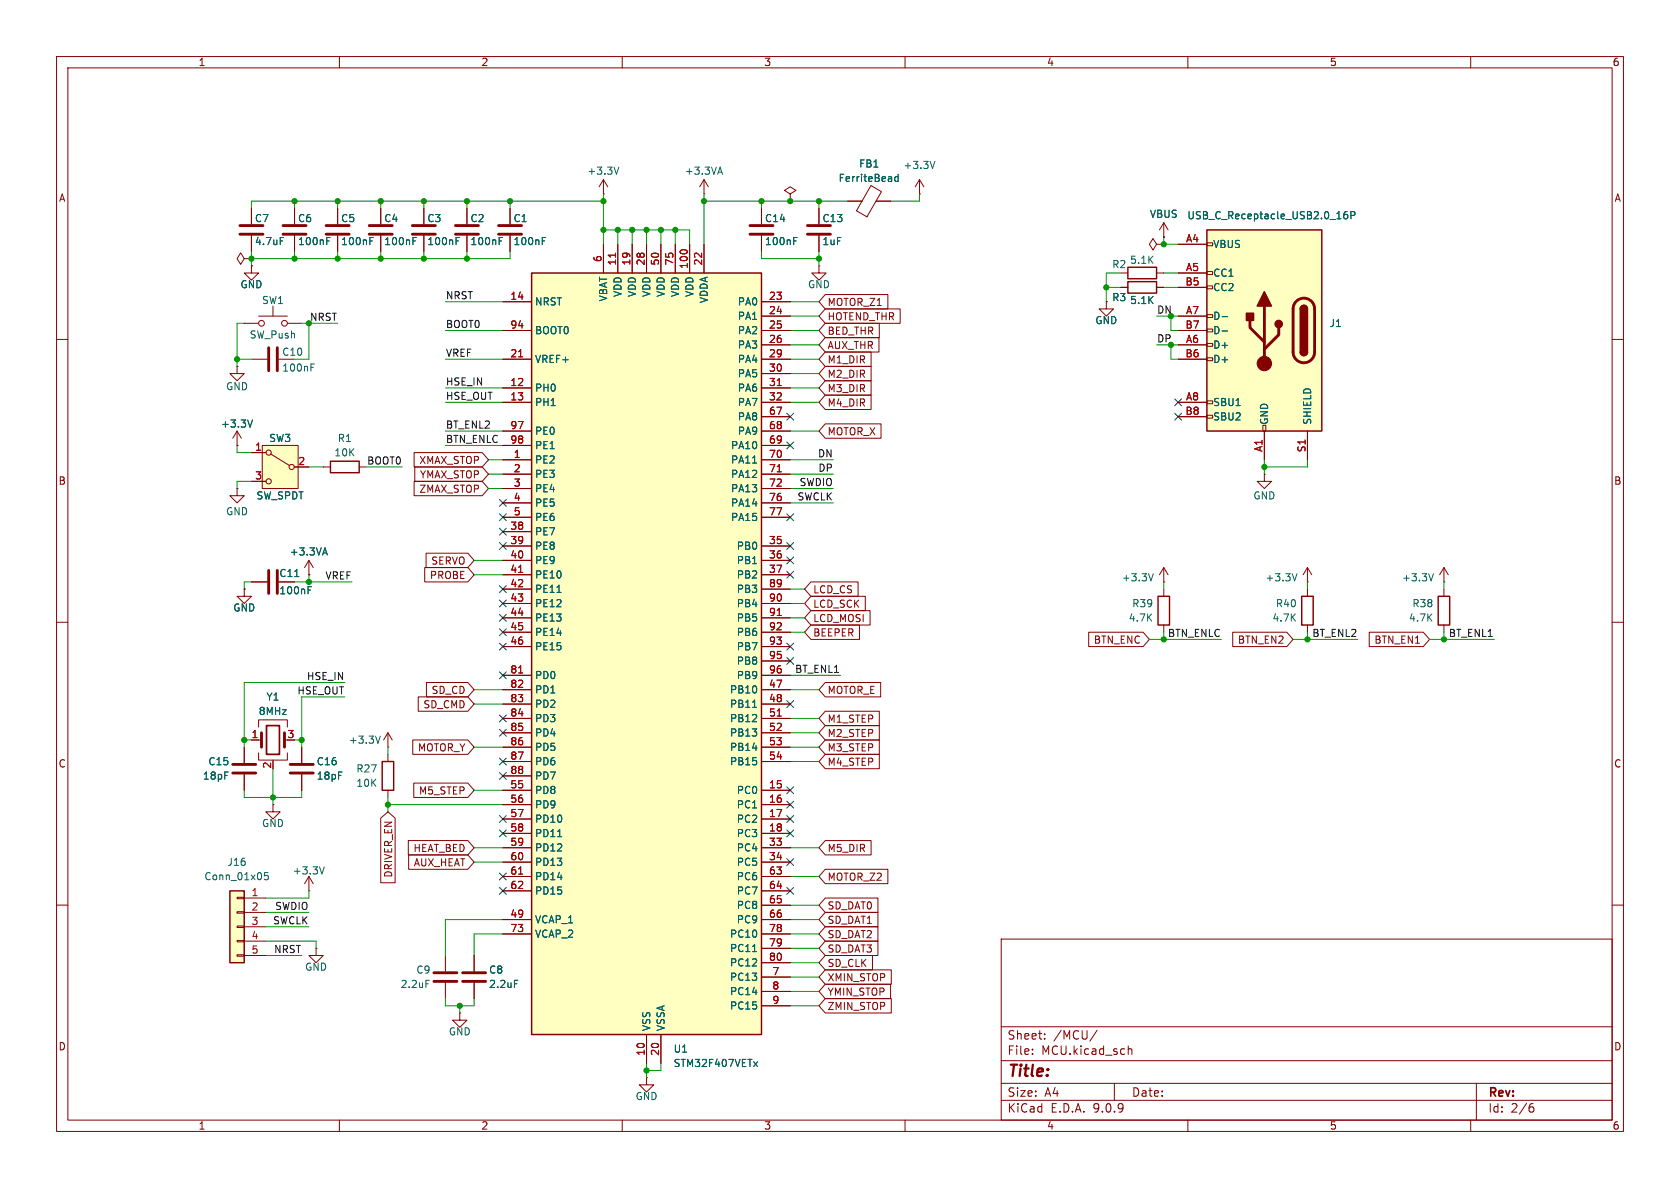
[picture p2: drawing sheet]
<svg xmlns="http://www.w3.org/2000/svg" width="297mm" height="210mm" viewBox="0 0 297 210" stroke-linecap="round" stroke-linejoin="round" font-family="sans-serif">
<g fill="none" stroke="#840000" stroke-width=".18">
<path d="M10 10h277v190h-277zM12 12h273v186h-273zM60 10v2M110 10v2M160 10v2M210 10v2M260 10v2M44.4 36.8v2.8M52.1 36.8v2.8M59.7 36.8v2.8M67.3 36.8v2.8M106.7 34.3h.1"/>
<path d="M106.7 31.8l-.8 1.2M106.7 31.8l.7 1.2M106.7 31.8v2.5M144.8 36.8v2.8M149.9 35.6h2.5M154 32.8l1.8 1.1-2.5 4.4-1.9-1zM154.9 35.6h2.6M162.6 34.3h.1M162.6 31.8l-.8 1.2M162.6 31.8l.7 1.2M162.6 31.8v2.5M43.2 45.7l-.7 1-.6-1 .6-1 .7 1h1.2"/>
<path d="M43.2 57.2h2.5M44.4 45.7h.1M44.4 47v1.3h1.3l-1.3 1.2-1.2-1.2h1.2M44.4 47h.1M44.4 41.7v2.8M45.7 55.9h5.1M48.3 54.1v1.8M50.8 57.2h2.5M52.1 41.7v2.8M59.7 41.7v2.8M67.3 41.7v2.8M144.8 41.7v2.8"/>
<path d="M10 60h2M41.9 78.7h.1M41.9 64.8v1.2h1.3l-1.3 1.3-1.3-1.3h1.3M41.9 64.8h.1M41.9 76.2l-.8 1.3M41.9 76.2l.8 1.3M41.9 76.2v2.5M285 60h2M10 110h2M43.2 104.1v1.3h1.2l-1.2 1.3-1.3-1.3h1.3M43.2 104.1h.1M44.4 102.9h2.8"/>
<path d="M49.3 102.9h2.8M285 110h2M43.2 132.1v2.8M43.2 136.9v2.8M53.3 132.1v2.8M53.3 136.9v2.8M68.6 132.1h.1M68.6 129.5l-.8 1.3M68.6 129.5l.7 1.3M68.6 129.5v2.6M68.6 133.4v1.2M68.6 139.7v1.3"/>
<path d="M10 160h2M177 166h108v32h-108zM285 160h2M60 198v2M110 198v2M114.3 190.5v1.3h1.3l-1.3 1.2-1.3-1.2h1.3M114.3 190.5h.1M160 198v2M177 194.5h108M177 191.5h108M177 187.5h108M177 181.5h108"/>
<path d="M182.5 186.3v.1M182.5 185.5v.1M184.7 183.6v.1M184.7 182.8v.1M194 182.1l-1.3 2M197 191.5v3M199.5 184.9v1.5M199.5 185.5l.2-.1 .3 .1 .1 .9M210 198v2M260 198v2M261 191.5v6.5M270.6 195.7h.4l.2 .3-.1 .5-.5 .1"/>
<path d="M271 195.1l-.4 .1"/>
<circle cx="46.2" cy="57.2" r=".51"/>
<circle cx="50.3" cy="57.2" r=".51"/>
</g>
<g fill="none" stroke="#840000" stroke-width=".51">
<path d="M42.4 39.9h4.1M50 39.9h4.1M57.7 39.9h4M65.3 39.9h4M142.7 39.9h4.1M42.4 41.4h4.1M50 41.4h4.1M57.7 41.4h4M65.3 41.4h4M142.7 41.4h4.1M47.5 100.8v4.1M49 100.8v4.1"/>
<path d="M41.1 136.7h4.1M41.1 135.1h4.1M51.3 136.7h4.1M51.3 135.1h4.1"/>
</g>
<g fill="none" stroke="#006464" stroke-width=".18">
<path d="M109.4 29.5l-.4 1.3M158.8 30.8v1.3M158.8 31.3l-.4-.1-.2 .3 .1 .5h.5M165.3 28.5l-.4 1.3M49.5 42h.6M57.8 42.6h.4M57.8 42h.6M65.4 42.6h.4M65.4 42h.6M73 42.6h.4M73 42h.6M44.6 74.2l-.4 1.3"/>
<path d="M52.1 101.9h.7M54.5 104.3h.4M54.5 103.7h.6M67.2 130.1l-.4 1.3"/>
</g>
<path d="M67.6 134.6h2v5.1h-2z" fill="none" stroke="#840000" stroke-width=".25"/>
<path d="M94 48.3h40.6v134.6h-40.6z" fill="#ffffc2"/>
<path d="M94 48.3h40.6v134.6h-40.6zM199.4 49.8h5.1v2h-5.1zM204.7 105.4h2.1v5.1h-2.1z" fill="none" stroke="#840000" stroke-width=".25"/>
<g fill="none" stroke="#840000" stroke-width=".18">
<path d="M88.9 53.3h5.1M88.9 58.4h5.1M106.7 43.2v5.1M109.2 43.2v5.1M111.8 43.2v5.1M114.3 43.2v5.1M116.8 43.2v5.1M119.4 43.2v5.1M121.9 43.2v5.1M124.5 43.2v5.1M134.6 53.3h5.1M134.6 58.4h5.1"/>
<path d="M134.6 55.9h5.1M195.6 53.3v1.3h1.2l-1.2 1.3-1.3-1.3h1.3M195.6 53.3h.1M198.1 50.8h1.3M204.5 50.8h1.2M88.9 63.5h5.1M88.9 68.6h5.1M88.9 71.1h5.1M88.9 76.2h5.1M88.9 78.7h5.1M134.6 63.5h5.1M134.6 68.6h5.1"/>
<path d="M134.6 71.1h5.1M134.6 76.2h5.1M134.6 78.7h5.1M134.6 61h5.1M134.6 66h5.1M134.6 73.7h5.1M88.9 81.3h5.1M88.9 83.8h5.1M88.9 86.4h5.1M88.9 88.9h5.1M88.9 91.4h5.1M88.9 94h5.1"/>
<path d="M88.9 96.5h5.1M88.9 99.1h5.1M134.6 81.3h5.1M134.6 83.8h5.1M134.6 86.4h5.1M134.6 88.9h5.1M134.6 91.4h5.1M134.6 96.5h5.1M134.6 99.1h5.1M88.9 101.6h5.1M88.9 104.1h5.1M88.9 106.7h5.1"/>
<path d="M88.9 109.2h5.1M88.9 111.8h5.1M88.9 114.3h5.1M88.9 119.4h5.1M134.6 101.6h5.1M134.6 104.1h5.1M134.6 106.7h5.1M134.6 109.2h5.1M134.6 111.8h5.1M134.6 114.3h5.1M134.6 119.4h5.1M134.6 116.8h5.1"/>
<path d="M205.7 102.9h.1M205.7 100.3v2.6M205.7 104.1v1.3M205.7 110.5v1.3M205.7 100.3l-.7 1.3M205.7 100.3l.8 1.3M44.4 130.8h1.8M45.7 128.5v-1.2h5.1v1.2M45.7 133.1v1.3h5.1v-1.3M48.3 134.4v.2M88.9 121.9h5.1M88.9 124.5h5.1"/>
<path d="M88.9 127h5.1M88.9 129.5h5.1M88.9 132.1h5.1M88.9 134.6h5.1M88.9 137.2h5.1M88.9 139.7h5.1M134.6 121.9h5.1M134.6 124.5h5.1M134.6 127h5.1M134.6 129.5h5.1M134.6 132.1h5.1M134.6 134.6h5.1"/>
<path d="M134.6 139.7h5.1M48.3 142.2v1.3h1.2l-1.2 1.3-1.3-1.3h1.3M48.3 142.2h.1M54.6 157.5h.1M54.6 154.9l-.8 1.3M54.6 154.9l.8 1.3M54.6 154.9v2.6M88.9 142.2h5.1M88.9 144.8h5.1M88.9 147.3h5.1M88.9 149.9h5.1M88.9 152.4h5.1"/>
<path d="M88.9 154.9h5.1M88.9 157.5h5.1M134.6 142.2h5.1M134.6 144.8h5.1M134.6 147.3h5.1M134.6 149.9h5.1M134.6 152.4h5.1M134.6 154.9h5.1M134.6 157.5h5.1M88.9 162.6h5.1M88.9 165.1h5.1M134.6 162.6h5.1"/>
<path d="M134.6 165.1h5.1M134.6 160h5.1M134.6 167.6h5.1M134.6 170.2h5.1M134.6 172.7h5.1M134.6 175.3h5.1M134.6 177.8h5.1M114.3 182.9v5.1M116.8 182.9v5.1"/>
</g>
<path d="M108.8 44.8v.7M91.7 63.1h.7M137.4 68.2h.7M137.4 83.4h.7M91.7 101.2h.7M91.7 119h.7M137.4 108.8h.7M137.4 126.6h.7M91.7 154.5h.7" fill="none" stroke="#a90000" stroke-width=".18"/>
<path d="M133 81.9h.8M98.5 104.7h.7M203.9 101.4l-.4 1.3M133 125h.8M57.3 153.2l-.4 1.3M98.6 147.9h.7M133 168.2h.8M133.2 187.7l.7 .8M133.9 187.7l-.7 .8" fill="none" stroke="#006464" stroke-width=".18"/>
<path d="M46.2 129.5v2.6M50.3 129.5v2.6" fill="none" stroke="#840000" stroke-width=".51"/>
<path d="M47.1 128.3h2.3v5.1h-2.3z" fill="none" stroke="#840000" stroke-width=".3"/>
<path d="M40.6 157.5h2.6v12.7h-2.6z" fill="#ffffc2"/>
<path d="M199.4 47.2h5.1v2.1h-5.1zM58.4 81.5h5.1v2.1h-5.1zM40.6 157.5h2.6v12.7h-2.6z" fill="none" stroke="#840000" stroke-width=".25"/>
<g fill="none" stroke="#840000" stroke-width=".18">
<path d="M144.8 47v1.3h1.2l-1.2 1.2-1.3-1.2h1.3M144.8 47h.1M198.1 48.3h1.3M204.5 43.2l-.7-1-.6 1 .6 1 .7-1h1.2M204.5 48.3h1.2M205.7 43.2h.1M41.9 86.4v1.2h1.3l-1.3 1.3-1.3-1.3h1.3M41.9 86.4h.1M54.6 99.1l-.8 1.2M54.6 99.1l.8 1.2M54.6 99.1v2.5M57.1 82.6h1.3"/>
<path d="M63.5 82.6h1.3M54.6 101.6h.1M41.9 158.6h1.3v.3h-1.3zM43.2 158.8h3.8M41.9 161.2h1.3v.2h-1.3zM41.9 163.7h1.3v.3h-1.3zM41.9 166.2h1.3v.3h-1.3zM41.9 168.8h1.3v.2h-1.3zM43.2 161.3h3.8M43.2 163.8h3.8M43.2 166.4h3.8M43.2 168.9h3.8"/>
<path d="M55.9 167.6v1.3h1.2l-1.2 1.3-1.3-1.3h1.3M55.9 167.6h.1M78.7 168.9v2.8M78.7 173.7v2.8M81.3 179.1v1.2h1.2l-1.2 1.3-1.3-1.3h1.3M81.3 179.1h.1M83.8 168.9v2.8M83.8 173.7v2.8"/>
</g>
<path d="M57.1 97.8h.7M57.5 96.8l.4 1.3M47.4 154.2h-.6l-.1 .7 .2-.2 .4 .1 .1 .2v.4l-.2 .1-.5-.1M75.3 173.3h.6M90.9 173.3h.7" fill="none" stroke="#006464" stroke-width=".18"/>
<path d="M76.7 173.5h4.1M76.7 172h4.1M81.8 173.5h4.1M81.8 172h4.1" fill="none" stroke="#840000" stroke-width=".51"/>
<path d="M46.4 78.7h6.3v7.7h-6.3z" fill="#ffffc2"/>
<g fill="none" stroke="#840000" stroke-width=".18">
<path d="M74.9 36.8v2.8M82.5 36.8v2.8M90.2 36.8v2.8M124.5 34.3h.1M124.5 31.8l-.8 1.2M124.5 31.8l.7 1.2M124.5 31.8v2.5M134.6 36.8v2.8M139.7 34.3l1-.6-1-.7-1 .7 1 .6v1.3M139.7 35.6h.1M205.7 39.4l-.7 1.2M205.7 39.4l.8 1.2"/>
<path d="M205.7 39.4v2.5M74.9 41.7v2.8M82.5 41.7v2.8M90.2 41.7v2.8M134.6 41.7v2.8M205.7 41.9h.1M44.4 63.5h2.8M46.4 78.7h6.3v7.7h-6.3zM44.4 80h2.6M44.4 85.1h2.6M47.9 80.3l3.3 2M52.1 82.6h2.5"/>
<path d="M223.5 83.8v1.3h1.3l-1.3 1.3-1.3-1.3h1.3M223.5 83.8h.1M231.1 102.9h.1M231.1 100.3l-.7 1.3M231.1 100.3l.8 1.3M231.1 100.3v2.6M231.1 104.1v1.3M231.1 110.5v1.3M255.3 102.9h.1M255.3 100.3l-.8 1.3M255.3 100.3l.7 1.3M255.3 100.3v2.6"/>
<path d="M255.3 104.1v1.3M255.3 110.5v1.3"/>
<circle cx="47.5" cy="85.1" r=".46"/>
<circle cx="47.5" cy="80" r=".46"/>
<circle cx="51.6" cy="82.6" r=".46"/>
</g>
<g fill="none" stroke="#006464" stroke-width=".18">
<path d="M127 30.4h.6M127.3 29.5l.4 1.3M80.6 42.6h.5M80.6 42h.6M88.2 42.6h.5M88.2 42h.7M95.9 42.6h.4M95.9 42h.6M140.3 42.6h.4M140.3 42h.6M55 64.9h.4M55 64.3h.6"/>
<path d="M229.3 101.4l-.4 1.3M253.4 101.4l-.4 1.3"/>
</g>
<path d="M72.9 39.9h4.1M80.5 39.9h4.1M88.1 39.9h4.1M132.6 39.9h4.1M72.9 41.4h4.1M80.5 41.4h4.1M88.1 41.4h4.1M132.6 41.4h4.1M47.5 61.5v4M49 61.5v4" fill="none" stroke="#840000" stroke-width=".51"/>
<path d="M230.1 105.4h2.1v5.1h-2.1zM254.3 105.4h2v5.1h-2z" fill="none" stroke="#840000" stroke-width=".25"/>
<path d="M213.4 40.6h20.3v35.6h-20.3z" fill="#ffffc2"/>
<g fill="none" stroke="#840000" stroke-width=".18">
<path d="M44.4 36.8v2.8M52.1 36.8v2.8M59.7 36.8v2.8M67.3 36.8v2.8M74.9 36.8v2.8M82.5 36.8v2.8M90.2 36.8v2.8M134.6 36.8v2.8M144.8 36.8v2.8M149.9 35.6h2.5M154.9 35.6h2.6M44.4 47h.1"/>
<path d="M44.4 45.7h.1M44.4 41.7v2.8M52.1 41.7v2.8M59.7 41.7v2.8M67.3 41.7v2.8M74.9 41.7v2.8M82.5 41.7v2.8M88.9 58.4h5.1M88.9 53.3h5.1M90.2 41.7v2.8M106.7 43.2v5.1M109.2 43.2v5.1"/>
<path d="M111.8 43.2v5.1M114.3 43.2v5.1M116.8 43.2v5.1M119.4 43.2v5.1M121.9 43.2v5.1M124.5 43.2v5.1M134.6 55.9h5.1M134.6 58.4h5.1M134.6 41.7v2.8M134.6 53.3h5.1M144.8 41.7v2.8M145.9 52.1h11.1v2.5h-11.1l-1.1-1.3z"/>
<path d="M145.9 57.1h9.6v2.6h-9.6l-1.1-1.3zM145.9 59.7h9.5v2.5h-9.5l-1.1-1.2zM145.9 54.6h13.2v2.6h-13.2l-1.1-1.3zM195.6 53.3h.1M198.1 50.8h1.3M204.5 50.8h1.2M205.7 41.9h.1M205.7 43.2h.1M208.3 43.2h5.1M208.3 48.3h5.1M208.3 50.8h5.1M208.3 55.9h5.1"/>
<path d="M208.3 58.4h5.1M213.4 42.9h1v.5h-1zM213.4 48h1v.5h-1zM213.4 50.5h1v.6h-1zM213.4 55.6h1v.5h-1zM213.4 58.2h1v.5h-1zM41.9 78.7h.1M88.9 63.5h5.1M88.9 71.1h5.1M88.9 68.6h5.1M88.9 76.2h5.1M88.9 78.7h5.1"/>
<path d="M134.6 61h5.1M134.6 63.5h5.1M134.6 71.1h5.1M134.6 73.7h5.1M134.6 68.6h5.1M134.6 76.2h5.1M134.6 78.7h5.1M134.6 66h5.1M145.9 64.8h8.1v2.5h-8.1l-1.1-1.3zM145.9 74.9h9.9v2.6h-9.9l-1.1-1.3zM145.9 67.3h8.1v2.6h-8.1l-1.1-1.3zM145.9 62.2h8.1v2.6h-8.1l-1.1-1.3z"/>
<path d="M145.9 69.8h8.1v2.6h-8.1l-1.1-1.3zM208.3 61h5.1M208.3 63.5h5.1M208.3 71.1h5.1M208.3 73.7h5.1M213.4 60.7h1v.5h-1zM213.4 63.2h1v.6h-1zM213.4 70.9h1v.5h-1zM213.4 73.4h1v.5h-1zM223.3 75.2h.5v1h-.5zM223.5 76.2v5.1M231.1 76.2v5.1"/>
<path d="M44.4 80h2.6M44.4 85.1h2.6M52.1 82.6h2.5M73.2 85.1h12l1.2 1.3-1.2 1.2h-12zM73.2 80h12l1.2 1.3-1.2 1.3h-12zM73.3 82.5h11.9l1.2 1.3-1.2 1.3h-11.9zM75.3 97.8h7.4l1.1 1.3-1.1 1.2h-7.4zM88.9 81.3h5.1M88.9 83.8h5.1M88.9 86.4h5.1M88.9 88.9h5.1M88.9 91.4h5.1"/>
<path d="M88.9 94h5.1M88.9 96.5h5.1M88.9 99.1h5.1M134.6 81.3h5.1M134.6 83.8h5.1M134.6 86.4h5.1M134.6 88.9h5.1M134.6 91.4h5.1M134.6 96.5h5.1M134.6 99.1h5.1M43.2 104.1h.1M44.4 102.9h2.8"/>
<path d="M49.3 102.9h2.8M54.6 101.6h.1M75.1 100.3h7.6l1.1 1.3-1.1 1.3h-7.6zM88.9 101.6h5.1M88.9 104.1h5.1M88.9 106.7h5.1M88.9 109.2h5.1M88.9 111.8h5.1M88.9 114.3h5.1M88.9 119.4h5.1M134.6 101.6h5.1M134.6 104.1h5.1"/>
<path d="M134.6 106.7h5.1M134.6 109.2h5.1M134.6 111.8h5.1M134.6 114.3h5.1M134.6 119.4h5.1M134.6 116.8h5.1M143.4 107.9h10.4v2.6h-10.4l-1.2-1.3zM143.4 110.5h8.5v2.5h-8.5l-1.2-1.2zM143.4 105.4h9.6v2.6h-9.6l-1.2-1.3zM143.4 102.9h8.3v2.5h-8.3l-1.2-1.3zM192.5 111.8h9.6l1.1 1.2-1.1 1.3h-9.6zM217.9 111.8h9.6l1.1 1.2-1.1 1.3h-9.6z"/>
<path d="M242.1 111.8h9.5l1.1 1.2-1.1 1.3h-9.5zM43.2 132.1v2.8M43.2 136.9v2.8M44.4 130.8h1.3M53.3 132.1v2.8M53.3 136.9v2.8M73 130.8h9.7l1.1 1.3-1.1 1.3h-9.7zM73.1 138.4h9.6l1.1 1.3-1.1 1.3h-9.6zM73.9 123.2h8.8l1.1 1.3-1.1 1.2h-8.8zM75.4 120.6h7.3l1.1 1.3-1.1 1.3h-7.3zM88.9 121.9h5.1M88.9 124.5h5.1"/>
<path d="M88.9 127h5.1M88.9 129.5h5.1M88.9 132.1h5.1M88.9 134.6h5.1M88.9 137.2h5.1M88.9 139.7h5.1M134.6 121.9h5.1M134.6 124.5h5.1M134.6 127h5.1M134.6 129.5h5.1M134.6 132.1h5.1M134.6 134.6h5.1"/>
<path d="M134.6 139.7h5.1M145.9 128.3h9.6v2.5h-9.6l-1.1-1.3zM145.9 125.7h9.6v2.6h-9.6l-1.1-1.3zM145.9 130.8h9.6v2.6h-9.6l-1.1-1.3zM145.9 120.6h9.8v2.6h-9.8l-1.1-1.3zM145.9 133.3h9.6v2.6h-9.6l-1.1-1.3zM67.3 144.6l1.3-1.1 1.3 1.1v11.5h-2.6zM72.2 148.6h10.5l1.1 1.3-1.1 1.2h-10.5zM72.2 151.1h10.5l1.1 1.3-1.1 1.3h-10.5zM88.9 142.2h5.1M88.9 144.8h5.1M88.9 147.3h5.1"/>
<path d="M88.9 149.9h5.1M88.9 152.4h5.1M88.9 154.9h5.1M88.9 157.5h5.1M134.6 142.2h5.1M134.6 144.8h5.1M134.6 147.3h5.1M134.6 149.9h5.1M134.6 152.4h5.1M134.6 154.9h5.1M134.6 157.5h5.1M145.9 153.7h11.1v2.5h-11.1l-1.1-1.3z"/>
<path d="M145.9 158.7h9.3v2.6h-9.3l-1.1-1.3zM145.9 148.6h8.1v2.5h-8.1l-1.1-1.2zM83.8 168.9v2.8M83.8 173.7v2.8M88.9 162.6h5.1M88.9 165.1h5.1M134.6 162.6h5.1M134.6 165.1h5.1M134.6 160h5.1M134.6 167.6h5.1M134.6 170.2h5.1M134.6 172.7h5.1"/>
<path d="M134.6 175.3h5.1M134.6 177.8h5.1M145.9 161.3h9.3v2.5h-9.3l-1.1-1.2zM145.9 163.8h9.3v2.6h-9.3l-1.1-1.3zM145.9 166.4h9.3v2.5h-9.3l-1.1-1.3zM145.9 171.4h11.7v2.6h-11.7l-1.1-1.3zM145.9 174h11.5v2.5h-11.5l-1.1-1.2zM145.9 168.9h8.3v2.6h-8.3l-1.1-1.3zM145.9 176.5h11.7v2.6h-11.7l-1.1-1.3zM114.3 182.9v5.1M116.8 182.9v5.1"/>
</g>
<path d="M213.4 40.6h20.3v35.6h-20.3zM229.9 54.6a.64 .64 0 0 1 .6-.6 .64 .64 0 0 1 .6 .6M229.9 62.2a.64 .64 0 0 0 .6 .7 .64 .64 0 0 0 .6-.7" fill="none" stroke="#840000" stroke-width=".25"/>
<path d="M221 56.6v1.3l2.5 2.6M223.5 54.1v10.2M226.1 57.9v1.3l-2.6 2.5M229.2 53.3a1.9 1.9 0 0 1 2-.4 1.9 1.9 0 0 1 1.2 1.7v7.6a1.91 1.91 0 0 1-1.9 1.9 1.91 1.91 0 0 1-1.9-1.9v-7.7l.2-.7z" fill="none" stroke="#840000" stroke-width=".51"/>
<g fill="#840000" stroke="#840000" stroke-width=".25">
<path d="M229.9 54.6h1.2v7.6h-1.2z"/>
<path d="M230.1 54.2a.64 .64 0 0 1 .6-.2 .64 .64 0 0 1 .4 .6h-1.2z"/>
<path d="M229.9 62.2h1.2a.64 .64 0 0 1-.6 .7 .64 .64 0 0 1-.6-.7z"/>
<path d="M223.5 51.6l1.3 2.5h-2.6z"/>
<path d="M220.3 55.4h1.3v1.2h-1.3z"/>
<circle cx="226.1" cy="57.3" r=".63"/>
</g>
<circle cx="223.5" cy="64.3" r="1.27" fill="#840000" stroke="#840000" stroke-width=".18"/>
<g fill="none" stroke="#006464" stroke-width=".18">
<path d="M158.8 30.8v1.3M158.8 31.3l-.4-.1-.2 .3 .1 .5h.5M238.2 37.4l-.4 .1a.86 .86 0 0 0 0 1.2l.4-.1 .1-.5-.3-.2-.3 .1-.1 .1M238.8 38.1l.6-.1 .1-.2v-.3l-.7-.1v1.3M49.5 42h.6M57.8 42.6h.4M57.8 42h.6M65.4 42.6h.4M65.4 42h.6M73 42.6h.4M73 42h.6M80.6 42.6h.5"/>
<path d="M80.6 42h.6M88.2 42.6h.5M88.2 42h.7M95.9 42.6h.4M95.9 42h.6M140.3 42.6h.4M140.3 42h.6M216 56h1M216 58.5h1M44.6 74.2l-.4 1.3M57.1 97.8h.7M57.5 96.8l.4 1.3"/>
<path d="M133 81.9h.8M52.1 101.9h.7M54.5 104.3h.4M54.5 103.7h.6M98.5 104.7h.7M133 125h.8M98.6 147.9h.7M90.9 173.3h.7M133 168.2h.8M133.2 187.7l.7 .8M133.9 187.7l-.7 .8"/>
</g>
<g fill="none" stroke="#009600" stroke-width=".18">
<path d="M52.1 35.6v1.2M59.7 35.6v1.2M67.3 35.6v1.2M74.9 35.6v1.2M82.5 35.6v1.2M90.2 35.6v1.2M106.7 35.6h-62.3v1.2M106.7 34.3v8.9M124.5 35.6h25.4M124.5 34.3v8.9M134.6 35.6v1.2M144.8 35.6v1.2"/>
<path d="M162.6 34.3v1.3h-5.1M43.2 57.2h-1.3v7.6M44.4 44.5v2.5M52.1 44.5v1.2M53.3 57.2h6.4M54.6 57.2v6.3h-2.5M59.7 44.5v1.2M67.3 44.5v1.2M74.9 44.5v1.2M78.7 58.4h10.2M78.7 53.3h10.2M82.5 44.5v1.2"/>
<path d="M90.2 44.5v1.2h-45.8M106.7 40.6h15.2v2.6M109.2 40.6v2.6M111.8 40.6v2.6M114.3 40.6v2.6M116.8 40.6v2.6M119.4 40.6v2.6M134.6 44.5v1.2h10.2M139.7 58.4h5.1M139.7 55.9h5.1M139.7 53.3h5.1M144.8 44.5v2.5"/>
<path d="M195.6 50.8h2.5M198.1 48.3h-2.5v5M205.7 41.9v1.3h2.6M205.7 50.8h2.6M205.7 48.3h2.6M208.3 55.9h-1.3v2.5h1.3M41.9 63.5h2.5M41.9 78.7v1.3h2.5M78.7 63.5h10.2M78.7 78.7h10.2M78.7 76.2h10.2M78.7 68.6h10.2"/>
<path d="M78.7 71.1h10.2M139.7 63.5h5.1M139.7 61h5.1M139.7 76.2h5.1M139.7 68.6h5.1M139.7 71.1h5.1M139.7 66h5.1M208.3 61h-1.3v2.5h1.3M44.4 85.1h-2.5v1.3M54.6 82.6h2.5M64.8 82.6h6.3M83.8 99.1h5.1"/>
<path d="M86.4 81.3h2.5M86.4 83.8h2.5M86.4 86.4h2.5M139.7 81.3h7.6M139.7 83.8h7.6M139.7 88.9h7.6M139.7 86.4h7.6M223.5 81.3v2.5M231.1 81.3v1.3h-7.6M44.4 102.9h-1.2v1.2M52.1 102.9h10.1M54.6 101.6v1.3"/>
<path d="M83.8 101.6h5.1M139.7 119.4h8.9M139.7 106.7h2.5M139.7 104.1h2.5M139.7 109.2h2.5M139.7 111.8h2.5M203.2 113h12.7M205.7 102.9v1.2M205.7 111.8v1.2M228.6 113h11.4M231.1 102.9v1.2M231.1 111.8v1.2"/>
<path d="M252.7 113h11.5M255.3 102.9v1.2M255.3 111.8v1.2M43.2 139.7v1.3h10.1v-1.3M43.2 130.8h1.2M48.3 135.9v6.3M52.1 130.8h1.2M61 123.2h-7.7v8.9M61 120.7h-17.8v11.4M68.6 132.1v1.3M83.8 132.1h5.1M83.8 121.9h5.1"/>
<path d="M83.8 124.5h5.1M83.8 139.7h5.1M139.7 134.6h5.1M139.7 129.5h5.1M139.7 132.1h5.1M139.7 121.9h5.1M139.7 127h5.1M54.6 157.5v1.3h-7.6M68.6 141v2.5M68.6 142.2h20.3M83.8 149.9h5.1M83.8 152.4h5.1"/>
<path d="M139.7 149.9h5.1M139.7 154.9h5.1M47 161.3h7.6M47 166.4h8.9v1.2M47 163.8h7.6M47 168.9h6.3M78.7 176.5v1.3h5.1v-1.3M81.3 177.8v1.3M88.9 162.6h-10.2v6.3M88.9 165.1h-5.1v3.8M139.7 162.6h5.1M139.7 165.1h5.1"/>
<path d="M139.7 160h5.1M139.7 167.6h5.1M139.7 175.3h5.1M139.7 177.8h5.1M139.7 170.2h5.1M139.7 172.7h5.1M114.3 188v2.5M116.8 188v1.2h-2.5"/>
</g>
<g fill="none" stroke="#000084" stroke-width=".18">
<path d="M139.1 73.1l1.2 1.2M139.1 78.1l1.2 1.2M140.3 73.1l-1.2 1.2M140.3 78.1l-1.2 1.2M207.7 73.1l1.2 1.2M207.7 70.5l1.2 1.2M208.9 73.1l-1.2 1.2M208.9 70.5l-1.2 1.2M88.3 95.9l1.2 1.2M88.3 90.8l1.2 1.2M88.3 93.4l1.2 1.2M88.3 88.3l1.2 1.2"/>
<path d="M89.5 95.9l-1.2 1.2M89.5 90.8l-1.2 1.2M89.5 93.4l-1.2 1.2M89.5 88.3l-1.2 1.2M139.1 95.9l1.2 1.2M139.1 90.8l1.2 1.2M139.1 98.5l1.2 1.2M140.3 95.9l-1.2 1.2M140.3 90.8l-1.2 1.2M140.3 98.5l-1.2 1.2M88.3 106.1l1.2 1.2M88.3 111.2l1.2 1.2"/>
<path d="M88.3 103.5l1.2 1.2M88.3 113.7l1.2 1.2M88.3 108.6l1.2 1.2M88.3 118.8l1.2 1.2M89.5 106.1l-1.2 1.2M89.5 111.2l-1.2 1.2M89.5 103.5l-1.2 1.2M89.5 113.7l-1.2 1.2M89.5 108.6l-1.2 1.2M89.5 118.8l-1.2 1.2M139.1 101l1.2 1.2M139.1 113.7l1.2 1.2"/>
<path d="M139.1 116.2l1.2 1.2M140.3 101l-1.2 1.2M140.3 113.7l-1.2 1.2M140.3 116.2l-1.2 1.2M88.3 134l1.2 1.2M88.3 136.6l1.2 1.2M88.3 126.4l1.2 1.2M88.3 128.9l1.2 1.2M89.5 134l-1.2 1.2M89.5 128.9l-1.2 1.2M89.5 136.6l-1.2 1.2M89.5 126.4l-1.2 1.2"/>
<path d="M139.1 139.1l1.2 1.2M139.1 123.9l1.2 1.2M140.3 139.1l-1.2 1.2M140.3 123.9l-1.2 1.2M88.3 146.7l1.2 1.2M88.3 156.9l1.2 1.2M88.3 154.3l1.2 1.2M88.3 144.2l1.2 1.2M89.5 146.7l-1.2 1.2M89.5 156.9l-1.2 1.2M89.5 154.3l-1.2 1.2M89.5 144.2l-1.2 1.2"/>
<path d="M139.1 156.9l1.2 1.2M139.1 151.8l1.2 1.2M139.1 146.7l1.2 1.2M139.1 141.6l1.2 1.2M139.1 144.2l1.2 1.2M140.3 156.9l-1.2 1.2M140.3 141.6l-1.2 1.2M140.3 151.8l-1.2 1.2M140.3 146.7l-1.2 1.2M140.3 144.2l-1.2 1.2"/>
</g>
<path d="M108.8 44.8v.7M91.7 63.1h.7M137.4 68.2h.7M137.4 83.4h.7M91.7 101.2h.7M91.7 119h.7M137.4 108.8h.7M137.4 126.6h.7M91.7 154.5h.7" fill="none" stroke="#a90000" stroke-width=".18"/>
<g fill="#009600" stroke="#009600" stroke-width=".18">
<circle cx="90.2" cy="35.6" r=".46"/>
<circle cx="82.5" cy="35.6" r=".46"/>
<circle cx="74.9" cy="45.7" r=".46"/>
<circle cx="82.5" cy="45.7" r=".46"/>
<circle cx="68.6" cy="142.2" r=".46"/>
<circle cx="43.2" cy="130.8" r=".46"/>
<circle cx="53.3" cy="130.8" r=".46"/>
<circle cx="48.3" cy="141" r=".46"/>
<circle cx="54.6" cy="102.9" r=".46"/>
<circle cx="52.1" cy="35.6" r=".46"/>
<circle cx="59.7" cy="35.6" r=".46"/>
<circle cx="67.3" cy="35.6" r=".46"/>
<circle cx="74.9" cy="35.6" r=".46"/>
<circle cx="67.3" cy="45.7" r=".46"/>
<circle cx="59.7" cy="45.7" r=".46"/>
<circle cx="52.1" cy="45.7" r=".46"/>
<circle cx="44.4" cy="45.7" r=".46"/>
<circle cx="41.9" cy="63.5" r=".46"/>
<circle cx="54.6" cy="57.2" r=".46"/>
<circle cx="81.3" cy="177.8" r=".46"/>
<circle cx="144.8" cy="35.6" r=".46"/>
<circle cx="144.8" cy="45.7" r=".46"/>
<circle cx="195.6" cy="50.8" r=".46"/>
<circle cx="207" cy="61" r=".46"/>
<circle cx="205.7" cy="43.2" r=".46"/>
<circle cx="114.3" cy="40.6" r=".46"/>
<circle cx="109.2" cy="40.6" r=".46"/>
<circle cx="111.8" cy="40.6" r=".46"/>
<circle cx="124.5" cy="35.6" r=".46"/>
<circle cx="134.6" cy="35.6" r=".46"/>
<circle cx="139.7" cy="35.6" r=".46"/>
<circle cx="116.8" cy="40.6" r=".46"/>
<circle cx="119.4" cy="40.6" r=".46"/>
<circle cx="106.7" cy="40.6" r=".46"/>
<circle cx="106.7" cy="35.6" r=".46"/>
<circle cx="114.3" cy="189.2" r=".46"/>
<circle cx="231.1" cy="113" r=".46"/>
<circle cx="223.5" cy="82.6" r=".46"/>
<circle cx="207" cy="55.9" r=".46"/>
<circle cx="205.7" cy="113" r=".46"/>
<circle cx="255.3" cy="113" r=".46"/>
</g>
<text font-size="2.8" fill="#840000" x="178" y="190.9">Title:</text>
<g font-size="2.1" fill="#840000">
<text x="178" y="184">Sheet:</text>
<text x="186.2" y="184">/MCU/</text>
<text x="178" y="186.7">File:</text>
<text x="184.1" y="186.7">MCU.kicad_sch</text>
<text x="178" y="196.9">KiCad</text>
<text x="178" y="194.1">Size:</text>
<text x="184.7" y="194.1">A4</text>
<text x="185.7" y="196.9">E.D.A.</text>
<text x="193.3" y="196.9">9.0.9</text>
<text x="200" y="194.1">Date:</text>
<text x="263" y="194.3">Rev:</text>
<text x="263" y="196.9">Id:</text>
<text x="267.1" y="196.9">2/6</text>
</g>
<g font-size="1.8" fill="#840000">
<text x="35" y="11.9">1</text>
<text x="85" y="11.9">2</text>
<text x="135" y="11.9">3</text>
<text x="185" y="11.9">4</text>
<text x="235" y="11.9">5</text>
<text x="285" y="11.9">6</text>
<text x="10.3" y="35.9">A</text>
<text x="285.3" y="35.9">A</text>
<text x="146.2" y="54.3">MOTOR_Z1</text>
<text x="146.2" y="59.4">BED_THR</text>
<text x="146.2" y="56.8">HOTEND_THR</text>
<text x="146.2" y="64.5">M1_DIR</text>
<text x="146.2" y="61.9">AUX_THR</text>
<text x="146.2" y="67">M2_DIR</text>
<text x="146.2" y="69.5">M3_DIR</text>
<text x="146.2" y="77.2">MOTOR_X</text>
<text x="146.2" y="72.1">M4_DIR</text>
<text x="74" y="82.2">XMAX_STOP</text>
<text x="10.3" y="85.9">B</text>
<text x="74" y="87.3">ZMAX_STOP</text>
<text x="74.1" y="84.8">YMAX_STOP</text>
<text x="285.3" y="85.9">B</text>
<text x="76.1" y="100">SERVO</text>
<text x="75.9" y="102.6">PROBE</text>
<text x="143.7" y="107.6">LCD_SCK</text>
<text x="143.7" y="105.1">LCD_CS</text>
<text x="143.7" y="110.2">LCD_MOSI</text>
<text x="143.7" y="112.7">BEEPER</text>
<text x="193.3" y="114">BTN_ENC</text>
<text x="218.7" y="114">BTN_EN2</text>
<text x="242.9" y="114">BTN_EN1</text>
<text x="74.7" y="125.4">SD_CMD</text>
<text x="76.2" y="122.9">SD_CD</text>
<text x="146.2" y="122.9">MOTOR_E</text>
<text x="146.2" y="130.5">M2_STEP</text>
<text x="146.2" y="128">M1_STEP</text>
<text x="10.3" y="135.9">C</text>
<text x="73.8" y="133">MOTOR_Y</text>
<text x="146.2" y="133">M3_STEP</text>
<text x="146.2" y="135.6">M4_STEP</text>
<text x="285.3" y="135.9">C</text>
<text x="74" y="140.7">M5_STEP</text>
<text x="69.5" y="155.2" transform="rotate(-90 69.5 155.2)">DRIVER_EN</text>
<text x="73" y="150.8">HEAT_BED</text>
<text x="73.1" y="153.4">AUX_HEAT</text>
<text x="146.2" y="155.9">MOTOR_Z2</text>
<text x="146.2" y="150.8">M5_DIR</text>
<text x="146.2" y="161">SD_DAT0</text>
<text x="146.2" y="163.5">SD_DAT1</text>
<text x="146.2" y="166.1">SD_DAT2</text>
<text x="146.2" y="168.6">SD_DAT3</text>
<text x="146.2" y="173.7">XMIN_STOP</text>
<text x="146.2" y="171.1">SD_CLK</text>
<text x="146.2" y="176.2">YMIN_STOP</text>
<text x="146.2" y="178.8">ZMIN_STOP</text>
<text x="10.3" y="185.9">D</text>
<text x="285.3" y="185.9">D</text>
<text x="35" y="199.9">1</text>
<text x="85" y="199.9">2</text>
<text x="135" y="199.9">3</text>
<text x="185" y="199.9">4</text>
<text x="235" y="199.9">5</text>
<text x="285" y="199.9">6</text>
</g>
<g font-size="1.8" fill="#006464">
<text x="151.8" y="29.8">FB1</text>
<text x="103.7" y="31.1">+3.3V</text>
<text x="121" y="31.1">+3.3VA</text>
<text x="148.2" y="32.4">FerriteBead</text>
<text x="159.6" y="30.1">+3.3V</text>
<text x="45" y="39.5">C7</text>
<text x="52.6" y="39.5">C6</text>
<text x="60.2" y="39.5">C5</text>
<text x="67.8" y="39.5">C4</text>
<text x="75.4" y="39.5">C3</text>
<text x="83.1" y="39.5">C2</text>
<text x="90.7" y="39.5">C1</text>
<text x="135.1" y="39.5">C14</text>
<text x="145.3" y="39.5">C13</text>
<text x="203.2" y="38.7">VBUS</text>
<text x="209.8" y="39">USB_C_Receptacle_USB2.0_16P</text>
<text x="45" y="43.5">4.7uF</text>
<text x="52.6" y="43.5">100nF</text>
<text x="60.2" y="43.5">100nF</text>
<text x="67.8" y="43.5">100nF</text>
<text x="75.4" y="43.5">100nF</text>
<text x="83.1" y="43.5">100nF</text>
<text x="90.7" y="43.5">100nF</text>
<text x="135.1" y="43.5">100nF</text>
<text x="145.3" y="43.5">1uF</text>
<text x="196.5" y="47.6">R2</text>
<text x="199.7" y="46.8">5.1K</text>
<text x="214.4" y="44">VBUS</text>
<text x="42.4" y="51.2">GND</text>
<text x="46.2" y="53.9">SW1</text>
<text x="107.5" y="53.4" transform="rotate(-90 107.5 53.4)">VBAT</text>
<text x="110.1" y="52.6" transform="rotate(-90 110.1 52.6)">VDD</text>
<text x="112.6" y="52.6" transform="rotate(-90 112.6 52.6)">VDD</text>
<text x="115.2" y="52.6" transform="rotate(-90 115.2 52.6)">VDD</text>
<text x="117.7" y="52.6" transform="rotate(-90 117.7 52.6)">VDD</text>
<text x="120.2" y="52.6" transform="rotate(-90 120.2 52.6)">VDD</text>
<text x="122.8" y="52.6" transform="rotate(-90 122.8 52.6)">VDD</text>
<text x="125.3" y="53.7" transform="rotate(-90 125.3 53.7)">VDDA</text>
<text x="142.7" y="51.2">GND</text>
<text x="196.5" y="53.4">R3</text>
<text x="199.7" y="53.9">5.1K</text>
<text x="214.4" y="49.1">CC1</text>
<text x="214.4" y="51.7">CC2</text>
<text x="94.5" y="54.2">NRST</text>
<text x="94.5" y="59.3">BOOT0</text>
<text x="130.3" y="54.2">PA0</text>
<text x="130.3" y="56.7">PA1</text>
<text x="130.3" y="59.3">PA2</text>
<text x="193.5" y="57.5">GND</text>
<text x="214.4" y="56.7">D-</text>
<text x="214.4" y="59.3">D-</text>
<text x="235" y="58">J1</text>
<text x="44" y="60">SW_Push</text>
<text x="49.8" y="65.9">100nF</text>
<text x="49.8" y="63.1">C10</text>
<text x="94.5" y="64.4">VREF+</text>
<text x="130.3" y="61.8">PA3</text>
<text x="130.3" y="64.4">PA4</text>
<text x="214.4" y="61.8">D+</text>
<text x="214.4" y="64.4">D+</text>
<text x="39.9" y="69.2">GND</text>
<text x="94.5" y="69.4">PH0</text>
<text x="94.5" y="72">PH1</text>
<text x="130.3" y="66.9">PA5</text>
<text x="130.3" y="69.4">PA6</text>
<text x="130.3" y="72">PA7</text>
<text x="214.4" y="72">SBU1</text>
<text x="39" y="75.8">+3.3V</text>
<text x="94.5" y="77.1">PE0</text>
<text x="130.3" y="74.5">PA8</text>
<text x="130.3" y="77.1">PA9</text>
<text x="214.4" y="74.5">SBU2</text>
<text x="224.4" y="75.2" transform="rotate(-90 224.4 75.2)">GND</text>
<text x="232" y="75.2" transform="rotate(-90 232 75.2)">SHIELD</text>
<text x="47.5" y="78.3">SW3</text>
<text x="59" y="80.9">10K</text>
<text x="59.6" y="78.3">R1</text>
<text x="94.5" y="79.6">PE1</text>
<text x="94.5" y="82.1">PE2</text>
<text x="129.1" y="79.6">PA10</text>
<text x="129.1" y="82.1">PA11</text>
<text x="45.3" y="88.5">SW_SPDT</text>
<text x="94.5" y="84.7">PE3</text>
<text x="94.5" y="87.2">PE4</text>
<text x="94.5" y="89.8">PE5</text>
<text x="129.1" y="84.7">PA12</text>
<text x="129.1" y="87.2">PA13</text>
<text x="129.1" y="89.8">PA14</text>
<text x="221.5" y="88.5">GND</text>
<text x="39.9" y="91.3">GND</text>
<text x="94.5" y="92.3">PE6</text>
<text x="94.5" y="94.8">PE7</text>
<text x="129.1" y="92.3">PA15</text>
<text x="51.1" y="98.4">+3.3VA</text>
<text x="94.5" y="97.4">PE8</text>
<text x="94.5" y="99.9">PE9</text>
<text x="130.2" y="97.4">PB0</text>
<text x="130.2" y="99.9">PB1</text>
<text x="49.3" y="105.3">100nF</text>
<text x="49.3" y="102.2">C11</text>
<text x="94.5" y="102.5">PE10</text>
<text x="94.5" y="105">PE11</text>
<text x="94.5" y="107.5">PE12</text>
<text x="130.2" y="102.5">PB2</text>
<text x="130.2" y="105">PB3</text>
<text x="130.2" y="107.5">PB4</text>
<text x="198.2" y="103">+3.3V</text>
<text x="200.1" y="107.5">R39</text>
<text x="223.6" y="103">+3.3V</text>
<text x="225.5" y="107.5">R40</text>
<text x="247.8" y="103">+3.3V</text>
<text x="249.6" y="107.5">R38</text>
<text x="41.1" y="108.3">GND</text>
<text x="94.5" y="110.1">PE13</text>
<text x="94.5" y="112.6">PE14</text>
<text x="130.2" y="110.1">PB5</text>
<text x="130.2" y="112.6">PB6</text>
<text x="199.5" y="110.1">4.7K</text>
<text x="224.9" y="110.1">4.7K</text>
<text x="249" y="110.1">4.7K</text>
<text x="94.5" y="115.2">PE15</text>
<text x="130.2" y="115.2">PB7</text>
<text x="130.2" y="117.7">PB8</text>
<text x="47" y="124.1">Y1</text>
<text x="94.5" y="120.2">PD0</text>
<text x="94.5" y="122.8">PD1</text>
<text x="94.5" y="125.3">PD2</text>
<text x="128.9" y="122.8">PB10</text>
<text x="128.9" y="125.3">PB11</text>
<text x="130.2" y="120.2">PB9</text>
<text x="45.6" y="126.6">8MHz</text>
<text x="61.6" y="131.7">+3.3V</text>
<text x="94.5" y="127.9">PD3</text>
<text x="94.5" y="130.4">PD4</text>
<text x="128.9" y="127.9">PB12</text>
<text x="128.9" y="130.4">PB13</text>
<text x="36.7" y="135.5">C15</text>
<text x="55.9" y="135.5">C16</text>
<text x="62.9" y="136.8">R27</text>
<text x="94.5" y="132.9">PD5</text>
<text x="94.5" y="135.5">PD6</text>
<text x="128.9" y="132.9">PB14</text>
<text x="128.9" y="135.5">PB15</text>
<text x="35.8" y="138">18pF</text>
<text x="55.9" y="138">18pF</text>
<text x="62.9" y="139.3">10K</text>
<text x="94.5" y="138">PD7</text>
<text x="94.5" y="140.6">PD8</text>
<text x="94.5" y="143.1">PD9</text>
<text x="130.2" y="140.6">PC0</text>
<text x="130.2" y="143.1">PC1</text>
<text x="46.2" y="146.4">GND</text>
<text x="94.5" y="145.6">PD10</text>
<text x="94.5" y="148.2">PD11</text>
<text x="130.2" y="145.6">PC2</text>
<text x="130.2" y="148.2">PC3</text>
<text x="36" y="155.8">Conn_01x05</text>
<text x="40.1" y="153.3">J16</text>
<text x="51.7" y="154.8">+3.3V</text>
<text x="94.5" y="150.7">PD12</text>
<text x="94.5" y="153.3">PD13</text>
<text x="94.5" y="155.8">PD14</text>
<text x="130.2" y="150.7">PC4</text>
<text x="130.2" y="153.3">PC5</text>
<text x="130.2" y="155.8">PC6</text>
<text x="94.5" y="158.3">PD15</text>
<text x="130.2" y="158.3">PC7</text>
<text x="130.2" y="160.9">PC8</text>
<text x="94.5" y="163.4">VCAP_1</text>
<text x="94.5" y="166">VCAP_2</text>
<text x="128.9" y="166">PC10</text>
<text x="130.2" y="163.4">PC9</text>
<text x="53.8" y="171.8">GND</text>
<text x="73.5" y="172.3">C9</text>
<text x="86.4" y="172.3">C8</text>
<text x="128.9" y="168.5">PC11</text>
<text x="128.9" y="171">PC12</text>
<text x="128.9" y="173.6">PC13</text>
<text x="70.7" y="174.9">2.2uF</text>
<text x="86.4" y="174.9">2.2uF</text>
<text x="128.9" y="176.1">PC14</text>
<text x="128.9" y="178.7">PC15</text>
<text x="79.2" y="183.2">GND</text>
<text x="115.2" y="182.4" transform="rotate(-90 115.2 182.4)">VSS</text>
<text x="117.7" y="182.4" transform="rotate(-90 117.7 182.4)">VSSA</text>
<text x="119" y="188.8">STM32F407VETx</text>
<text x="119" y="186.3">U1</text>
<text x="112.3" y="194.7">GND</text>
</g>
<g font-size="1.8" fill="#a90000">
<text x="106.4" y="46.4" transform="rotate(-90 106.4 46.4)">6</text>
<text x="109" y="47" transform="rotate(-90 109 47)">11</text>
<text x="111.5" y="47" transform="rotate(-90 111.5 47)">19</text>
<text x="114" y="47" transform="rotate(-90 114 47)">28</text>
<text x="116.6" y="47" transform="rotate(-90 116.6 47)">50</text>
<text x="119.1" y="47" transform="rotate(-90 119.1 47)">75</text>
<text x="121.7" y="47.6" transform="rotate(-90 121.7 47.6)">100</text>
<text x="124.2" y="47" transform="rotate(-90 124.2 47)">22</text>
<text x="209.6" y="42.9">A4</text>
<text x="90.1" y="53.1">14</text>
<text x="135.8" y="53.1">23</text>
<text x="209.5" y="50.5">B5</text>
<text x="209.6" y="48">A5</text>
<text x="90.1" y="58.2">94</text>
<text x="135.8" y="55.6">24</text>
<text x="135.8" y="58.2">25</text>
<text x="209.5" y="58.2">B7</text>
<text x="209.6" y="55.6">A7</text>
<text x="90.1" y="63.2">21</text>
<text x="135.8" y="60.7">26</text>
<text x="135.8" y="63.2">29</text>
<text x="135.8" y="65.8">30</text>
<text x="209.5" y="63.2">B6</text>
<text x="209.6" y="60.7">A6</text>
<text x="90.1" y="68.3">12</text>
<text x="90.1" y="70.9">13</text>
<text x="135.8" y="68.3">31</text>
<text x="135.8" y="70.9">32</text>
<text x="209.6" y="70.9">A8</text>
<text x="90.1" y="75.9">97</text>
<text x="135.8" y="73.4">67</text>
<text x="135.8" y="75.9">68</text>
<text x="209.5" y="73.4">B8</text>
<text x="45" y="79.8">1</text>
<text x="52.6" y="82.3">2</text>
<text x="90.1" y="78.5">98</text>
<text x="90.7" y="81">1</text>
<text x="90.7" y="83.6">2</text>
<text x="135.8" y="78.5">69</text>
<text x="135.8" y="81">70</text>
<text x="135.8" y="83.6">71</text>
<text x="223.3" y="80" transform="rotate(-90 223.3 80)">A1</text>
<text x="230.9" y="80.1" transform="rotate(-90 230.9 80.1)">S1</text>
<text x="45" y="84.8">3</text>
<text x="90.7" y="86.1">3</text>
<text x="90.7" y="88.6">4</text>
<text x="135.8" y="86.1">72</text>
<text x="135.8" y="88.6">76</text>
<text x="90.1" y="93.7">38</text>
<text x="90.7" y="91.2">5</text>
<text x="135.8" y="91.2">77</text>
<text x="90.1" y="96.3">39</text>
<text x="90.1" y="98.8">40</text>
<text x="90.1" y="101.3">41</text>
<text x="135.8" y="96.3">35</text>
<text x="135.8" y="98.8">36</text>
<text x="135.8" y="101.3">37</text>
<text x="90.1" y="103.9">42</text>
<text x="90.1" y="106.4">43</text>
<text x="135.8" y="103.9">89</text>
<text x="135.8" y="106.4">90</text>
<text x="90.1" y="109">44</text>
<text x="90.1" y="111.5">45</text>
<text x="135.8" y="109">91</text>
<text x="135.8" y="111.5">92</text>
<text x="90.1" y="114">46</text>
<text x="90.1" y="119.1">81</text>
<text x="135.8" y="114">93</text>
<text x="135.8" y="116.6">95</text>
<text x="135.8" y="119.1">96</text>
<text x="90.1" y="121.7">82</text>
<text x="90.1" y="124.2">83</text>
<text x="135.8" y="121.7">47</text>
<text x="135.8" y="124.2">48</text>
<text x="44.4" y="130.6">1</text>
<text x="50.7" y="130.6">3</text>
<text x="90.1" y="126.7">84</text>
<text x="90.1" y="129.3">85</text>
<text x="90.1" y="131.8">86</text>
<text x="135.8" y="126.7">51</text>
<text x="135.8" y="129.3">52</text>
<text x="135.8" y="131.8">53</text>
<text x="48" y="136" transform="rotate(-90 48 136)">2</text>
<text x="90.1" y="134.4">87</text>
<text x="90.1" y="136.9">88</text>
<text x="135.8" y="134.4">54</text>
<text x="90.1" y="139.4">55</text>
<text x="90.1" y="142">56</text>
<text x="135.8" y="139.4">15</text>
<text x="135.8" y="142">16</text>
<text x="90.1" y="144.5">57</text>
<text x="90.1" y="147.1">58</text>
<text x="90.1" y="149.6">59</text>
<text x="135.8" y="144.5">17</text>
<text x="135.8" y="147.1">18</text>
<text x="135.8" y="149.6">33</text>
<text x="90.1" y="152.1">60</text>
<text x="90.1" y="154.7">61</text>
<text x="135.8" y="152.1">34</text>
<text x="135.8" y="154.7">63</text>
<text x="44.4" y="158.5">1</text>
<text x="44.4" y="161">2</text>
<text x="90.1" y="157.2">62</text>
<text x="135.8" y="157.2">64</text>
<text x="135.8" y="159.8">65</text>
<text x="44.4" y="163.6">3</text>
<text x="44.4" y="166.1">4</text>
<text x="90.1" y="162.3">49</text>
<text x="90.1" y="164.8">73</text>
<text x="135.8" y="162.3">66</text>
<text x="135.8" y="164.8">78</text>
<text x="135.8" y="167.4">79</text>
<text x="44.4" y="168.7">5</text>
<text x="135.8" y="169.9">80</text>
<text x="136.5" y="172.5">7</text>
<text x="136.5" y="175">8</text>
<text x="136.5" y="177.5">9</text>
<text x="114" y="186.7" transform="rotate(-90 114 186.7)">10</text>
<text x="116.6" y="186.7" transform="rotate(-90 116.6 186.7)">20</text>
</g>
<g font-size="1.8" fill="#0f0f0f">
<text x="78.7" y="53">NRST</text>
<text x="54.7" y="56.8">NRST</text>
<text x="78.7" y="58.1">BOOT0</text>
<text x="78.7" y="63.2">VREF</text>
<text x="78.7" y="70.8">HSE_OUT</text>
<text x="78.7" y="68.2">HSE_IN</text>
<text x="78.7" y="75.9">BT_ENL2</text>
<text x="64.8" y="82.2">BOOT0</text>
<text x="78.7" y="78.4">BTN_ENLC</text>
<text x="144.5" y="80.9">DN</text>
<text x="144.6" y="83.5">DP</text>
<text x="140.9" y="88.6">SWCLK</text>
<text x="141.3" y="86">SWDIO</text>
<text x="57.4" y="102.5">VREF</text>
<text x="206.4" y="112.7">BTN_ENLC</text>
<text x="231.9" y="112.7">BT_ENL2</text>
<text x="256" y="112.7">BT_ENL1</text>
<text x="140.5" y="119">BT_ENL1</text>
<text x="52.5" y="122.8">HSE_OUT</text>
<text x="54.2" y="120.3">HSE_IN</text>
<text x="48.5" y="160.9">SWDIO</text>
<text x="48.2" y="163.5">SWCLK</text>
<text x="48.4" y="168.6">NRST</text>
</g>
<g font-size="1.8" fill="#009600">
<text x="204.5" y="55.5">DN</text>
<text x="204.5" y="60.6">DP</text>
</g>
</svg>
